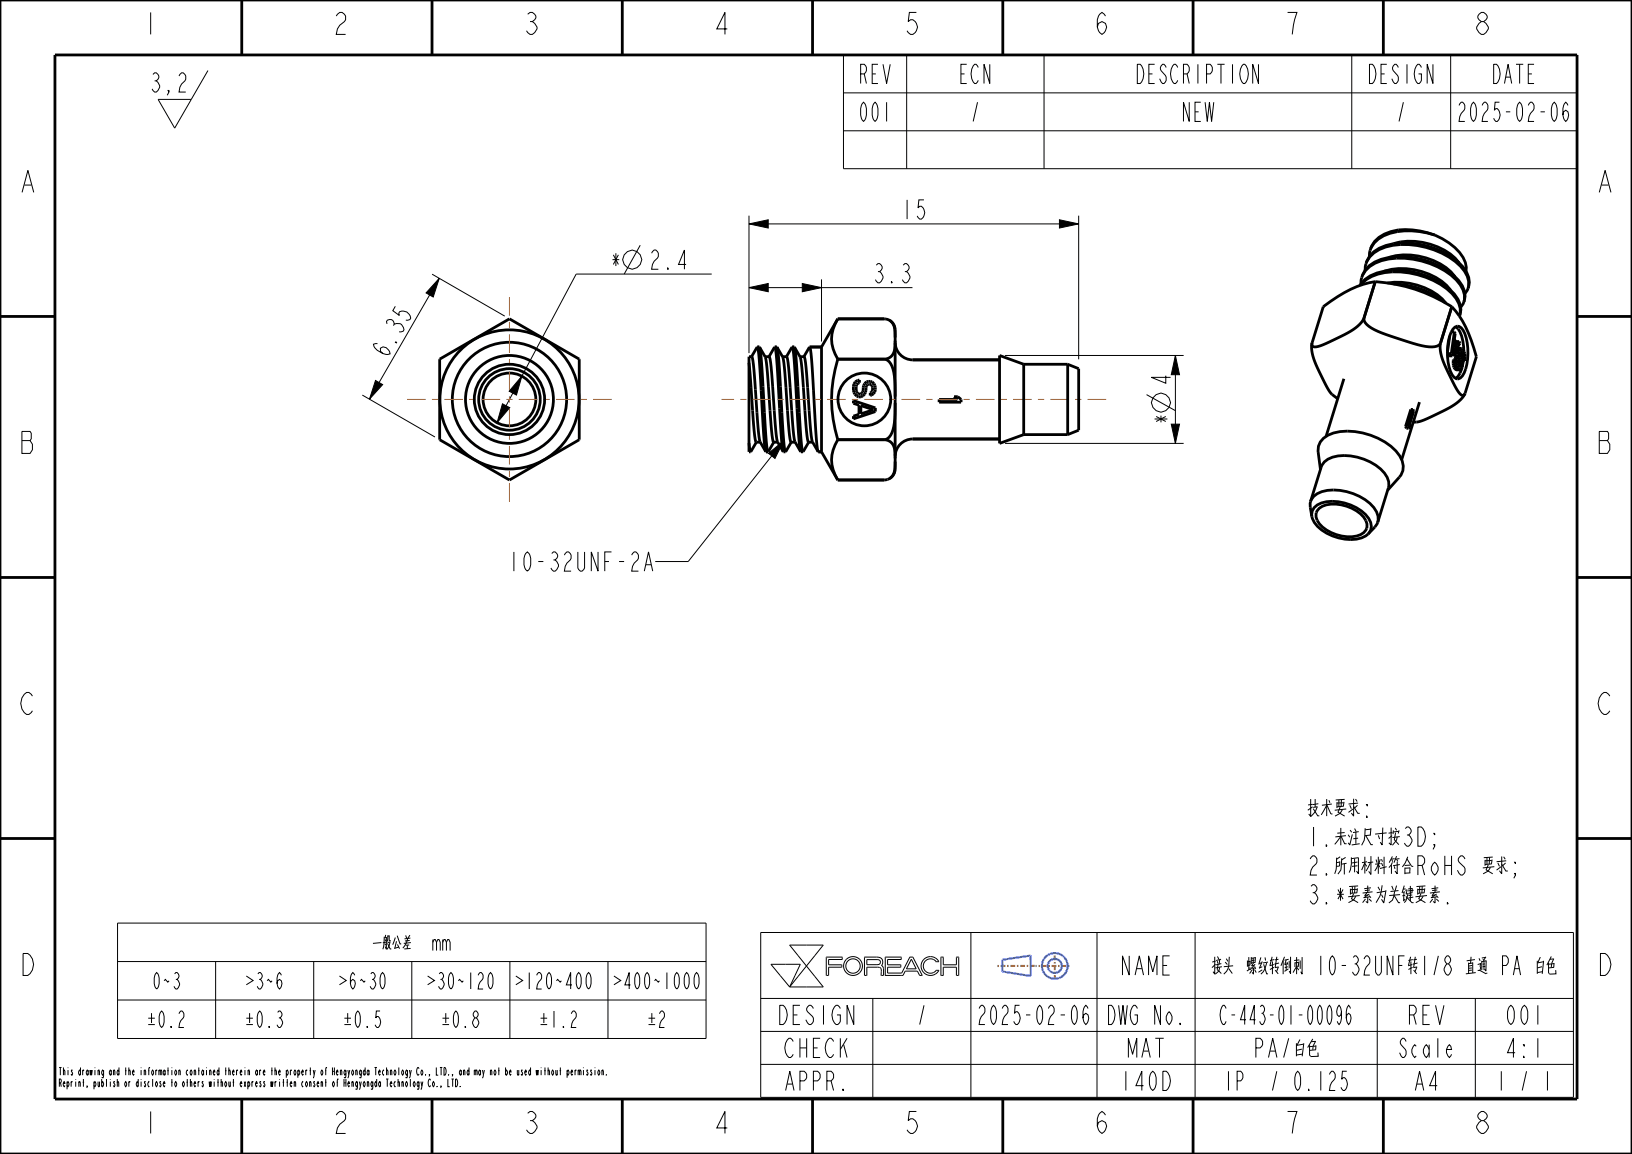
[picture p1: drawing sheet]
<svg xmlns="http://www.w3.org/2000/svg" width="297mm" height="210mm" viewBox="0 0 297 210" stroke-linecap="round" stroke-linejoin="round" font-family="sans-serif">
<g fill="none" stroke="#000" stroke-width=".18">
<path d="M27.8 13.5l.3-.2a.76 .76 0 0 1 .8 .6 .76 .76 0 0 1-.5 .8 1.07 1.07 0 0 1 .7 1.1 1.07 1.07 0 0 1-1 1l-.4-.6M28.1 14.7h.3M30.7 16.8l-.1-.3h.1v.3l-.3 .5M32.6 13.8l.4-.5h.3a1.01 1.01 0 0 1 0 1.7l-.6 .9-.1 .9h1.2M37.8 12.8l-6 10.5-3-5.2h6M153.5 10h133.5v20.7h-133.5zM153.5 16.9h133.5M165 10v20.7M190 10v20.7M246 10v20.7M264 10v20.7M136.3 39.2v25.1"/>
<path d="M153.5 23.8h133.5M192.8 40l3.5 .7-3.5 .8zM196.3 39.2v26.2M78.6 49.9l13.3 7.6M79.9 50.6l-1.1 3.5-1.3-.8zM79.9 50.6l-12.7 22M116.5 44.6l-2.9 5.3M129.5 49.9h-24.6l-14.4 27M136.3 40.7l3.5-.7v1.5zM136.3 52.3l3.5-.7v1.5zM136.3 52.3h29.8M136.3 40.7h60"/>
<path d="M146 51.6l3.5 .7-3.5 .8zM149.5 50.8v11.3M65.9 71.9l13.3 7.6M68.3 69.2l1.3 .8-2.4 2.6zM91.4 73.5l1.4 .7-2.3 2.7zM95 68.5l-1 3.4-1.3-.7zM182.9 64.7h32.5M208.7 71.8l5.2 2.9M213.2 77.2h1.5l-.8 3.5zM213.9 64.7l.8 3.5h-1.5zM213.9 64.7v16M139.9 82.5l2.7-2.3-1.6 3.2z"/>
<path d="M142.6 80.2l-17.4 22h-6M182.9 80.7h32.5M117.3 103.9l.7-3.5 .8 3.5M21.4 168h107.1v21h-107.1zM21.4 175h107.1M39.2 175v14M57.1 175v14M74.9 175v14M79.4 171.5l.3-.5h.2l.2 .5v1.5M92.8 175v14M110.6 175v14M138.4 169.7h147.9v30h-147.9z"/>
<path d="M140.3 175.5h5.3l-1.9 4.1zM143.7 172h6.1l-3 3.8zM146.8 175.8l3 3.8h-6.1M146.8 175.8l-3.1 3.8M150.8 177.5v-1.5h2.4v-.4h-2.4v-1h2.4l.1-.4h-2.9v3.3h.4M157.8 174.6l2.1 .1 .3 .1v.4l-.4 .3h-2zM157.8 177.5v-1.5h1.9l.4 .1 .2 .2 .1 1.2h.4M160.8 177.5v-1.3l-.4-.5 .2-.6-.2-.7-.7-.2h-2.3l-.1 3.3h.5M164.3 177.5h.1M165.9 174.6l.8 1.7h-1.7zM166.1 174.2h-.5l-1.5 2.9h-2.6v-1.1h2.4v-.4h-2.4v-1h2.5v-.4h-2.9v3.3h3.2M166.1 174.2h.1"/>
<path d="M166.1 174.2l1.7 3.3h-.4l-.4-.8h-2.3l-.4 .8M170.4 175l-.7-.5h-.8l-.6 .5-.3 .8 .3 .8 .6 .4h.8l.7-.4M170.4 176.6h.1M170.4 175h.1M170.4 176.6h.4M170.4 175h.5l-.4-.5-.5-.3-.7-.1-.7 .1-.5 .4-.3 .5-.2 .5 .1 .7 .5 .8 1 .4 1-.2 .7-.7M170.8 176.6h.1M171.2 174.2h.5v1.4h2.4v-1.4h.4v3.3h-.4v-1.5h-2.4v1.5h-.5zM176.7 169.7v30M199.6 169.7v30M217.5 169.7v30M21.4 182h107.1"/>
<path d="M57 194.7l.2 .8-.2 .6M57.4 194.7l-.2 .8M58.4 197.1l.2-.3 .1 1M58.6 194.7a.68 .68 0 0 1 0 1 .68 .68 0 0 1 0-1zM59.1 196.9h.3M59.2 194.8h.2M59.3 196.4v1.4M59.5 194.4l-.1-.1-.1 .2v1.2M60.7 196.8a.68 .68 0 0 1 0 1 .68 .68 0 0 1 0-1zM61.3 196.9h.2M61.6 196.5l-.1-.1-.1 .2v1.2M82.9 196.4h.2a1.23 1.23 0 0 1 0 1.4h-.2z"/>
<path d="M83.7 197.6l.1 .2zM107.7 194.8l-.1-.1-.1 .1a.52 .52 0 0 1 0 .9l-.1-.3M108.3 194.3v.1M108.3 194.7v1M109 194.7a.68 .68 0 0 1 0 1 .68 .68 0 0 1 0-1zM109.5 195l.2-.3 .1 1M109.5 194.7v1M110.3 195.5l.1 .2zM138.4 181.7h147.9M138.4 187.7h147.9M138.4 193.7h147.9M158.8 181.7v18"/>
<path d="M250.6 181.7v18M268.5 181.7v18"/>
<circle cx="115" cy="47.2" r="1.72"/>
<circle cx="211.3" cy="73.3" r="1.72"/>
<circle cx="155.2" cy="175.8" r="1.31"/>
<circle cx="155.2" cy="175.8" r="1.71"/>
</g>
<path d="M79.9 50.6l-1.1 3.5-1.3-.8zM136.3 40.7l3.5-.7v1.5zM136.3 52.3l3.5-.7v1.5zM146 51.6l3.5 .7-3.5 .8zM192.8 40l3.5 .7-3.5 .8zM68.3 69.2l1.3 .8-2.4 2.6zM91.4 73.5l1.4 .7-2.3 2.7zM95 68.5l-1 3.4-1.3-.7zM213.9 64.7l.8 3.5h-1.5zM139.9 82.5l2.7-2.3-1.6 3.2zM213.2 77.2h1.5l-.8 3.5z" fill="#000"/>
<g fill="none" stroke="#000" stroke-width=".51">
<path d="M0 0h297v210h-297zM10 10h277v190h-277zM44 .1v10M78.6 .1v10M113.2 .1v10M147.9 .1v10M182.5 .1v10M217.1 .1v10M251.7 .1v10M0 57.6h10M92.7 58l-12.7 7.4M92.7 58h.1"/>
<path d="M92.7 58l12.7 7.4M161.9 58.3a2 2 0 0 1 1 1.7 5.6 5.6 0 0 0 .6 4.1 3.2 3.2 0 0 0 2.6 1.4h15.8M240.8 55.8h.1M240.8 55.8l-2 6.6M247.5 51.9a5 5 0 0 1 3.1-2.2 14.7 14.7 0 0 1 14.1 3.8 3.9 3.9 0 0 1 1 3.6M247.6 51.9a7.1 7.1 0 0 1 5.8-2.4 15.1 15.1 0 0 1 10.8 3.9 4.2 4.2 0 0 1 1.4 4v.1M247.7 51.6a4 4 0 0 1 2.5-3.7 14.2 14.2 0 0 1 12.7 1.4 7.3 7.3 0 0 1 3.6 4.4 2.72 2.72 0 0 1-.7 2.3M247.9 50.2a4.7 4.7 0 0 1 3.5-3 14.7 14.7 0 0 1 14.1 3.8 3.9 3.9 0 0 1 1 3.6M248.2 57.9a6.9 6.9 0 0 1-3.5 3l-.6 .3a17.3 17.3 0 0 1-4.8 1.9 .48 .48 0 0 1-.5-.2 .48 .48 0 0 1 0-.5M248.2 57.9a1.95 1.95 0 0 0 1.4 1.8 47.1 47.1 0 0 0 10.5 3.4 1.87 1.87 0 0 0 2.1-.7M248.4 49.1a4 4 0 0 1 2.6-3.7 14.2 14.2 0 0 1 12.7 1.4 7.3 7.3 0 0 1 3.6 4.4 2.72 2.72 0 0 1-.7 2.3M248.7 47.7a4.7 4.7 0 0 1 3.5-3 14.7 14.7 0 0 1 14 3.9 3.8 3.8 0 0 1 1.1 3.5"/>
<path d="M250.3 51.3a20.3 20.3 0 0 0-9.5 4.5M250.3 51.3h.1M250.3 51.3l-2.1 6.6M250.3 51.3a29.4 29.4 0 0 1 13.9 4.5M252 49.3a12.1 12.1 0 0 1 11.3 2.6l.7 .9M252.5 51.5a12.4 12.4 0 0 1 10 2.9l.7 .8M252.8 46.8a12.1 12.1 0 0 1 11.3 2.7l.6 .8M253.6 44.4a12.1 12.1 0 0 1 11.2 2.6l.7 .8M253.6 51.7a15.1 15.1 0 0 1 9.5 3.5M261.1 42.8a13.4 13.4 0 0 0-8-.7 5.2 5.2 0 0 0-3.7 3.2M261.1 42.8a13.4 13.4 0 0 0-9.3 .1 4 4 0 0 0-2.6 3.8M261.1 42.8a9.6 9.6 0 0 1 5.6 5l.1 .9v.7"/>
<path d="M264.2 55.8h.1M264.2 55.8l-2 6.6M264.2 55.8a20.2 20.2 0 0 1 4.5 9.1l-2.1 6.7M287 57.6h10M80 65.4v14.6M80 65.4h.1M105.4 65.4h.1M105.4 65.4v14.6M136.3 66l.9 12.3 .4 2.2M137.8 63.1l.4 .1M137.8 63.1a42 42 0 0 1 .7 7.9 109.1 109.1 0 0 0 .8 11.1l.1 .1M137.8 63.1l-1 1.8"/>
<path d="M138.2 63.2l1.1 1.8 .2 1 .9 12.3 .4 2.2M138.2 63.2a44.6 44.6 0 0 1 .7 7.1l.2 4.7a36.1 36.1 0 0 0 .7 7.2M139.2 64.9h.8l.2 .5 1.2 14.5 .1 .5 1 1.8M141 63.1l.4 .1M141 63.1l-1.1 1.8M141 63.1a41.5 41.5 0 0 1 .7 7.9 108.2 108.2 0 0 0 .8 11.1v.1M141.4 63.2l1.1 1.8 .2 1 1.1 13.9 .2 .6h.7M141.4 63.2a44.6 44.6 0 0 1 .6 7.1l.3 4.7a36.1 36.1 0 0 0 .7 7.2l1-1.7M142.4 64.9h.7M143.1 64.9l.4 2 1 13 .2 .5 1 1.8M144.2 63.1l.4 .1M144.2 63.1l-1.1 1.8"/>
<path d="M144.2 63.1a42.4 42.4 0 0 1 .7 8 107.6 107.6 0 0 0 .8 11v.1M144.6 63.2l1 1.8 .2 1 1.2 13.9 .1 .6h.8M144.6 63.2a44.6 44.6 0 0 1 .6 7.1l.3 4.7a36.1 36.1 0 0 0 .6 7.2l1.1-1.7M145.6 64.9h.7M146.3 64.9l.4 2 1 13 .2 .5 1 1.8M147.3 63.1l-1 1.8M147.3 63.1h2.2M147.3 63.1a41.6 41.6 0 0 1 .7 7.9 109.1 109.1 0 0 0 .8 11.1l.1 .1M152.5 65.4a24.3 24.3 0 0 0 0 14.6M152.5 65.4h8.4a2.04 2.04 0 0 1 1.6 1.8l.3 2 .1 3M152.5 65.4h.1M155.3 72.9l4 1.3v.7l-4 1.3v-.5l1-.3v-1.7l-1-.3z"/>
<path d="M155.6 69.5l.8-.4v.5l-.2 .1a1.32 1.32 0 0 0 .1 2 .72 .72 0 0 0 .8-.7 1.23 1.23 0 0 1 .3-1.3 1.23 1.23 0 0 1 1.3-.2 1.41 1.41 0 0 1 .6 1.3 1.41 1.41 0 0 1-.9 1.2v-.5l.1-.1a.86 .86 0 0 0 .3-.9 .86 .86 0 0 0-.7-.6l-.2 .1-.3 .5a1.37 1.37 0 0 1-1.4 1.7 1.76 1.76 0 0 1-.6-2.7zM156.7 73.8l2.3 .8-2.3 .7zM162.9 73.3a12 12 0 0 1-.8 5.9 1.46 1.46 0 0 1-1.2 .8M162.9 62a3.2 3.2 0 0 1-1.1 3.1l-.9 .3h-8.4M162.9 61.4a3.2 3.2 0 0 0-1.1-3.1l-.9-.3h-8.4a6.5 6.5 0 0 0 0 7.4M162.9 62.4v20.5M170.9 72.7h3.3l-.6-.5h.7l.6 .5v.5h-4zM181.9 79.9h-15.8a3.2 3.2 0 0 0-3.2 3.2v2.2a2 2 0 0 1-1 1.8M238.8 62.4a7.9 7.9 0 0 0 1.2 5.1l.4 .7a13 13 0 0 0 2 3.6l1 .8M255.8 77.6h.4M255.8 77.6l.1 .3h.4M256.2 77.6l.1 .3"/>
<path d="M256.5 77.3h.3M256.8 77.3l-.2 .5-.3 .1M257.1 74.5h-.4l-.9 3.1M257.1 74.5l.2 .3-.8 2.6 .3-.1M257.1 74.5l-.9 3.1M262.2 62.4a7.9 7.9 0 0 0 1.2 5.1l.3 .7a12 12 0 0 0 2.2 3.7 .42 .42 0 0 0 .4 0 .42 .42 0 0 0 .3-.3M263.4 64.4h.7M263.4 64.4l.2 .4h.7M263.8 61.1l-.4 3M264.1 64.4l.2 .4M264.1 60.4h.6M264.5 66.1h.7"/>
<path d="M264.5 66.1v.4M264.5 65.7h.7M264.5 65.7v.4M264.5 66.5h.7M264.5 63h.6M264.5 66.5l.1 .3M264.6 66.8h.7M264.6 66.8l.1 .3M264.6 62l.5 1-.8 1.3zM264.7 60.4l-.6 4M264.7 60.4l.1 .3-.1 1 .5 1 .3-.5M264.7 67.1h.8"/>
<path d="M264.7 67.1l.1 .1M264.8 64.3h.7M264.8 64.3v.5M264.8 64.8h.8M264.8 64.8l.1 .3M264.8 63.9h.8M264.8 63.9v.4M264.8 67.2l.9 .1M264.8 67.2h.8M264.9 63.9h-.1M264.9 65.1h.7M264.9 65.1l.1 .3"/>
<path d="M264.9 62.2h.6M265 63.6h.7M265.1 63.4h.7M265.2 66.1v.4M265.2 65.7v.4M265.2 66.5l.1 .3M265.2 65.4v.3M265.2 65.4l.2 .3M265.2 65.4h-.7v.3M265.2 65.5h.5M265.3 66.8l.2 .3M265.4 66h.5"/>
<path d="M265.4 65.8h.5M265.4 65.7v.5l.2 .5 .2 .1 .1-.1M265.4 66.3h.6M265.5 67.1l.1 .1M265.5 66.5h.4M265.5 64.3l.1 .5M265.5 62.2l.2 .3-1.4 2.3M265.6 64.8v.3M265.6 63.9l-.1 .4M265.6 66.7h.3M265.6 67.2l.1 .1M265.6 65.1l.1 .4"/>
<path d="M265.7 63.6l-.1 .3M265.7 65.5l.2 .3M265.7 64.5l.4 1.1M265.7 64.5h.7M265.8 64.7h.6M265.8 64.1h.4M265.8 63.4l-.1 .2M265.9 65.1h.6M265.9 65.8v.2M265.9 63.9h.1M265.9 66.5v.2M265.9 66l.1 .3"/>
<path d="M266 66.3l-.1 .2M266 63.4h-.9M266 63.4l.3 .3a2.54 2.54 0 0 1 .3 2M266 63.4h-.2M266 65.3h.4M266 63.9l.2 .2M266 63.9l-.2 .1-.1 .5M266.1 65.6l.1 .9a.87 .87 0 0 1-.5 .8M266.1 65.7h.5M266.2 64.1l.2 .4M266.4 64.5v.2M266.4 65.3l.2 .4"/>
<path d="M266.4 64.7l.1 .4M266.5 65.1l-.1 .2M266.6 71.6a7 7 0 0 1-3.5 2.9l-.6 .4a19.8 19.8 0 0 1-4.7 1.9h-.6M266.6 71.6h.1M80 80h.1M80 80l12.7 7.3M92.7 87.3h.1M105.4 80l-12.7 7.3M105.4 80h.1M137.6 80.5h.8M137.6 80.5l-1 1.7-.3-1.6M139.4 82.2l-1.1-1.8-.1-.5-.7-9a23 23 0 0 0-.7-6h-.5v17.3"/>
<path d="M139.4 82.2h.4M140.8 80.5h.7M140.8 80.5l-1 1.7M142.5 82.2h.1M145.7 82.2h.1M148.9 82.2h.6M152.5 80a6.5 6.5 0 0 0 0 7.3h8.4a2.07 2.07 0 0 0 2-2.3v-1M152.5 80h.1M152.5 80h8.4M160.9 80a2.07 2.07 0 0 1 2 2.4v1M240.1 92.5a5.8 5.8 0 0 1 5.9 0 3.9 3.9 0 0 1 2.8 3.4 2.06 2.06 0 0 1-1.9 1.6 7.1 7.1 0 0 1-7.2-2.8 1.74 1.74 0 0 1 .4-2.2zM0 105.1h10"/>
<path d="M287 105.1h10M0 152.6h10M287 152.6h10M44 200.1v10M78.6 200.1v10M113.2 200.1v10M147.9 200.1v10M182.5 200.1v10M217.1 200.1v10M251.7 200.1v10"/>
<circle cx="92.7" cy="72.7" r="12.7"/>
<circle cx="92.7" cy="72.7" r="10.4"/>
<circle cx="92.7" cy="72.7" r="4.8"/>
</g>
<g fill="none" stroke="#36f" stroke-width=".38">
<path d="M187.6 173.9v3.7l-5.2-.8v-2.1l5.2-.8"/>
<circle cx="192" cy="175.8" r="2.34"/>
<circle cx="192" cy="175.8" r="1.29"/>
</g>
<path d="M181.5 175.8h6.8M191.9 173.3l.1 5M194.6 175.8h-6.2" fill="none" stroke="#c66" stroke-width=".38" stroke-dasharray=".3 .3 .9 .3" stroke-linecap="butt"/>
<!-- layer: 02___PRT_ALL_AXES -->
<g fill="none" stroke="#000" stroke-width=".51">
<path d="M160.9 58h-8.4l-3 5.1M264.8 59.5a.83 .83 0 0 1 1.1 .2 7.6 7.6 0 0 1 1.2 5.7 5.5 5.5 0 0 1-1.3 3.4 .83 .83 0 0 1-1.2-.1 7.6 7.6 0 0 1-1.1-5.7 5.5 5.5 0 0 1 1.3-3.5zM264.9 59.5h.1M264.9 59.5a5.8 5.8 0 0 1 1.5 4.4M265.7 57.1l-.1 .3M266.5 54.6l-.1 .3M267.3 52.1l-.1 .3M137.8 63.1h.4M141 63.1h.4M144.2 63.1h.3M147.3 63.1h2.2M149.5 63.1v19.1"/>
<path d="M166.1 79.9h15.8M166.1 65.5h15.8M186.3 79.1h8M186.3 66.3h8M186.3 66.3l-4.4-1.6v16l4.4-1.6M186.3 66.3v12.8M194.3 66.3v12.8M194.3 66.3l2 .8v11.2l-2 .8M244.6 68.9l-3.3 10.5M258.3 73.2l-3.2 10.5M266 66.9a3.2 3.2 0 0 1-1.1 1.9M266.3 65.7l-.2 1.1"/>
<path d="M136.3 82.2h.3M139.4 82.2h.4M142.6 82.2h.4M145.8 82.2h.3M148.9 82.2h.6M149.5 82.2l3 5.1h8.4M238.5 91.3l1.9-6.3a3.2 3.2 0 0 1 3.1-2 10 10 0 0 1 8.5 3.1 2.88 2.88 0 0 1 .7 2.7l-2 6.2M238.5 91.3a3.2 3.2 0 0 1 3.1-2.1 10 10 0 0 1 8.4 3.2 2.88 2.88 0 0 1 .7 2.6M238.5 91.3l-.1 1 .3 1.7M238.7 94a5.5 5.5 0 0 0 3.8 3.5 7.2 7.2 0 0 0 6 0l.5-.4M238.7 94a2.14 2.14 0 0 1 1.8-2.5 8.4 8.4 0 0 1 8.6 2.8 2.15 2.15 0 0 1-.1 2.8M240.3 85.4l-.4-3.1a2.88 2.88 0 0 1 1.8-3.1 10.8 10.8 0 0 1 9.1 .6 7.1 7.1 0 0 1 4.6 5l-.1 .8-.3 .8-2.5 2.8"/>
<path d="M250.7 95l-.5 .9-1.2 1.3"/>
<circle cx="92.7" cy="72.7" r="8"/>
<circle cx="92.7" cy="72.7" r="6.4"/>
<circle cx="92.7" cy="72.7" r="5.6"/>
<circle cx="157.3" cy="72.7" r="4.8"/>
</g>
<path d="M201.3 72.7h-70" fill="none" stroke="#963" stroke-width=".18" stroke-dasharray="1.1 1.1 3.4 1.1" stroke-dashoffset="2.3" stroke-linecap="butt"/>
<path d="M92.7 72.7v18.6M92.7 72.7v-18.7M92.7 72.7h-18.6M92.7 72.7h18.7" fill="none" stroke="#963" stroke-width=".18" stroke-dasharray="1.1 1.1 3.4 1.1" stroke-dashoffset=".6" stroke-linecap="butt"/>
<g font-size="5.2">
<text x="26.1" y="6.3">1</text>
<text x="60.7" y="6.3">2</text>
<text x="95.4" y="6.3">3</text>
<text x="130" y="6.3">4</text>
<text x="164.6" y="6.3">5</text>
<text x="199.2" y="6.3">6</text>
<text x="233.9" y="6.3">7</text>
<text x="268.5" y="6.3">8</text>
<text x="3.8" y="35">A</text>
<text x="290.8" y="35">A</text>
<text x="3.8" y="82.5">B</text>
<text x="290.8" y="82.5">B</text>
<text x="3.8" y="130">C</text>
<text x="290.8" y="130">C</text>
<text x="3.8" y="177.5">D</text>
<text x="290.8" y="177.5">D</text>
<text x="26.1" y="206.3">1</text>
<text x="60.7" y="206.3">2</text>
<text x="95.4" y="206.3">3</text>
<text x="130" y="206.3">4</text>
<text x="164.6" y="206.3">5</text>
<text x="199.2" y="206.3">6</text>
<text x="233.9" y="206.3">7</text>
<text x="268.5" y="206.3">8</text>
</g>
<g font-size="4.6">
<text x="156.3" y="15.2">REV</text>
<text x="174.6" y="15.2">ECN</text>
<text x="207.3" y="15.2">DESCRIPTION</text>
<text x="249.1" y="15.2">DESIGN</text>
<text x="271.6" y="15.2">DATE</text>
<text x="156.3" y="22.1">001</text>
<text x="176.5" y="22.1">/</text>
<text x="215.1" y="22.1">NEW</text>
<text x="254" y="22.1">/</text>
<text x="265.7" y="22.1">2025-02-06</text>
<text x="163.9" y="39.9">15</text>
<text x="110.9" y="49">*</text>
<text x="118" y="49">2.4</text>
<text x="158.7" y="51.5">3.3</text>
<text x="70.4" y="65.5" transform="rotate(-60 70.4 65.5)">6.35</text>
<text x="213" y="70.4" transform="rotate(-90 213 70.4)">4</text>
<text x="213" y="77.5" transform="rotate(-90 213 77.5)">*</text>
<text x="92.3" y="103.9">10-32UNF-2A</text>
<text x="237.8" y="148.7">技术要求:</text>
<text x="237.8" y="154">1.未注尺寸按3D;</text>
<text x="237.8" y="159.2">2.所用材料符合RoHS 要求;</text>
<text x="237.8" y="164.5">3.*要素为关键要素.</text>
<text x="204" y="177.4">NAME</text>
<text x="211" y="177.4">接头 螺纹转倒刺 10-32UNF转1/8 直通 PA 白色</text>
<text x="141.8" y="186.4">DESIGN</text>
<text x="166.8" y="186.4">/</text>
<text x="178.4" y="186.4">2025-02-06</text>
<text x="201.7" y="186.4">DWG No.</text>
<text x="222.7" y="186.4">C-443-01-00096</text>
<text x="256.2" y="186.4">REV</text>
<text x="274" y="186.4">001</text>
<text x="143" y="192.4">CHECK</text>
<text x="205.2" y="192.4">MAT</text>
<text x="228.1" y="192.4">PA/白色</text>
<text x="254.7" y="192.4">Scale</text>
<text x="274" y="192.4">4:1</text>
<text x="143" y="198.4">APPR.</text>
<text x="204" y="198.4">140D</text>
<text x="222.7" y="198.4">IP</text>
<text x="230.9" y="198.4">/ 0.125</text>
<text x="257.3" y="198.4">A4</text>
<text x="272.2" y="198.4">1</text>
<text x="276.4" y="198.4">/ 1</text>
</g>
<g font-size="3.9">
<text x="64.9" y="173">一般公差</text>
<text x="81.6" y="173">mm</text>
<text x="27.8" y="180">0~3</text>
<text x="44" y="180">＞3~6</text>
<text x="61" y="180">＞6~30</text>
<text x="77.2" y="180">＞30~120</text>
<text x="93.4" y="180">＞120~400</text>
<text x="111.2" y="180">＞400~1000</text>
<text x="26.1" y="187">±0.2</text>
<text x="44" y="187">±0.3</text>
<text x="61.8" y="187">±0.5</text>
<text x="79.7" y="187">±0.8</text>
<text x="97.5" y="187">±1.2</text>
<text x="117.1" y="187">±2</text>
</g>
<g font-size="1.8">
<text x="10.6" y="195.7">This drawing and the information contained therein are the property of</text>
<text x="10.6" y="197.8">Reprint, publish or disclose to others without express written consent of</text>
<text x="60.3" y="195.7">Hengyongda Technology Co., LTD., and may not be used without permission.</text>
<text x="62.4" y="197.8">Hengyongda Technology Co., LTD.</text>
</g>
</svg>
